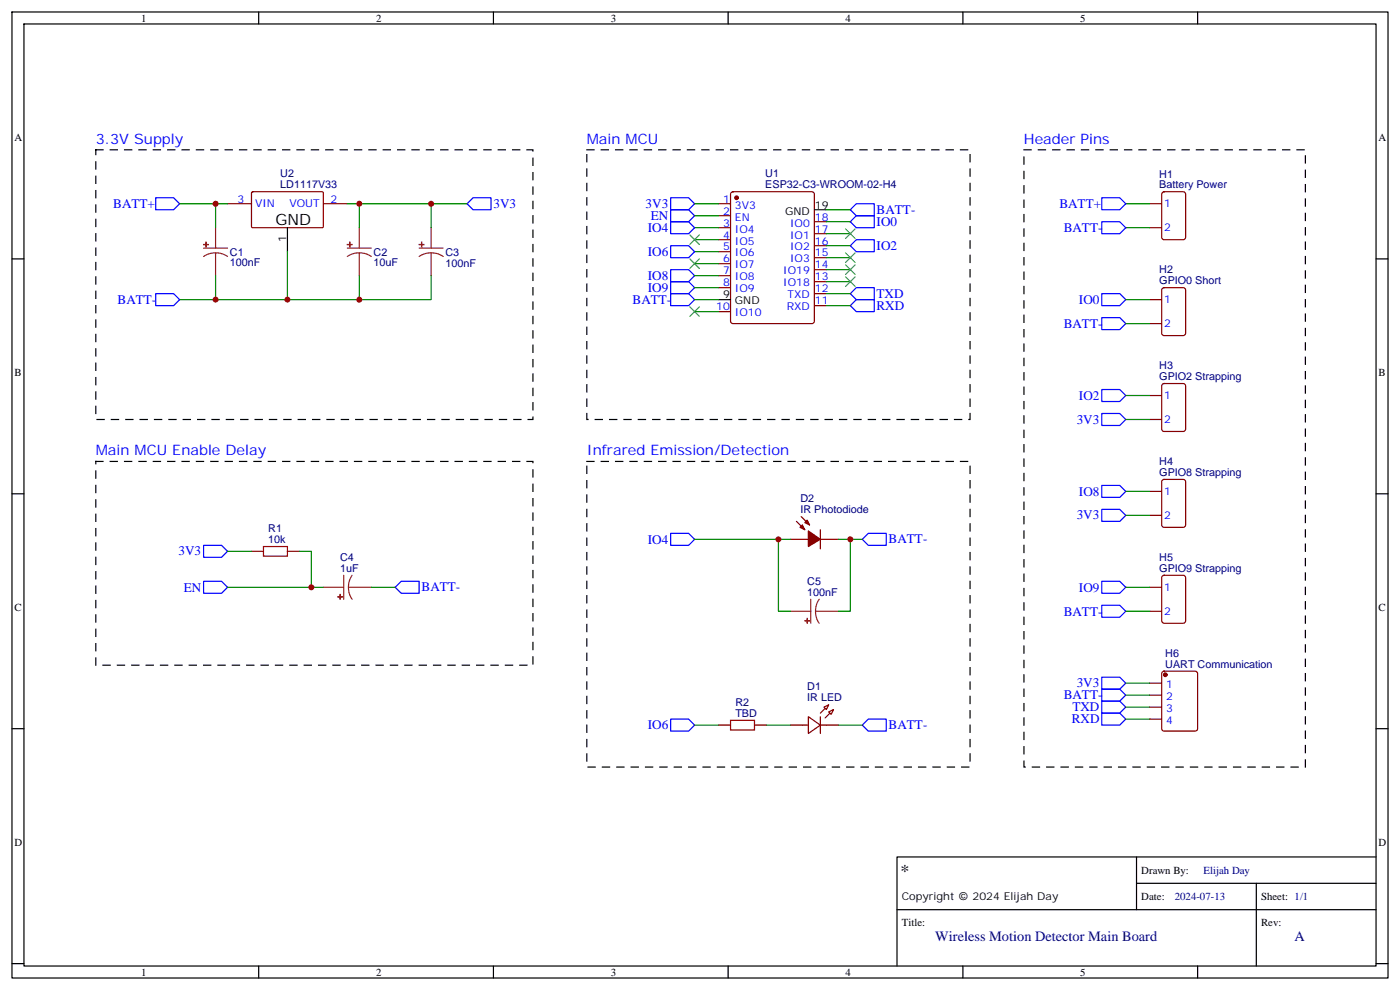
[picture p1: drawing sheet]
<svg xmlns="http://www.w3.org/2000/svg" width="412mm" height="291mm" viewBox="0 0 412 291" stroke-linecap="round" stroke-linejoin="round" font-family="sans-serif">
<g fill="none" stroke="#000" stroke-width=".35">
<path d="M3.5 3.5h405.4v284.4h-405.4zM7.1 7.1h398.2v277.2h-398.2zM76.2 3.5v3.6M145.3 3.5v3.6M214.5 3.5v3.6M283.6 3.5v3.6M352.8 3.5v3.6M3.5 76.2h3.6M84.7 67v7.1M239.9 61.7h3.5M405.3 76.2h3.6M211.7 88.2h3.5"/>
<path d="M3.5 145.3h3.6M405.3 145.3h3.6M3.5 214.5h3.6M405.3 214.5h3.6M334.8 260h70.5M334.8 252.2v15.6M370.1 260v24.3M405.3 252.2h-141.1v32.1M264.2 267.8h141.1M3.5 283.6h3.6M76.2 284.3v3.6M145.3 284.3v3.6"/>
<path d="M214.5 284.3v3.6M283.6 284.3v3.6M352.8 284.3v3.6M405.3 283.6h3.6"/>
</g>
<g fill="none" stroke="#870000" stroke-width=".35">
<path d="M67 60h7.1M74.1 56.6l.3-.2 20.7 .1 .1 .3v10.1l-.3 .1h-20.6l-.2-.3zM95.2 60h7.1M211.7 60h3.5M215.4 56.7l.5-.3h23.3l.6 .5 .1 37.6-.5 .7-23.5 .1-.7-.5v-37.6zM338.7 60h3.5M342.4 56.7l.5-.3h5.6l.7 .5v13l-.4 .6-5.9 .1-.7-.5v-12.9zM211.7 63.5h3.5M211.7 67h3.5M211.7 70.6h3.5M211.7 74.1h3.5M211.7 77.6h3.5"/>
<path d="M239.9 79.4h3.5M239.9 75.8h3.5M239.9 72.3h3.5M239.9 68.8h3.5M239.9 65.3h3.5M338.7 67h3.5M211.7 81.1h3.5M211.7 84.7h3.5M211.7 91.7h3.5M239.9 90h3.5M239.9 86.4h3.5M239.9 82.9h3.5"/>
<path d="M338.7 88.2h3.5M338.7 95.3h3.5M342.4 84.9l.5-.2h5.6l.7 .4v13l-.4 .6-5.9 .1-.7-.5v-12.9zM338.7 116.4h3.5M342.4 113.1l.5-.2h5.6l.7 .4v13l-.4 .6-5.9 .1-.7-.5v-12.9zM338.7 123.5h3.5M232.8 158.8h5.3M234.6 153.5l2.5 2.4M236 152l2.5 2.5M241.7 155.9v5.7M241.7 158.8h5.2M338.7 144.6h3.5"/>
<path d="M338.7 151.7h3.5M342.4 141.3l.5-.2h5.6l.7 .4v13l-.4 .7h-5.9l-.7-.4v-13zM74.1 162.3h3.5M84.7 162.3h3.5M338.7 172.9h3.5M338.7 179.9h3.5M342.4 169.5l.5-.2h5.6l.7 .5v12.9l-.4 .7h-5.9l-.7-.4v-13zM342.4 197.8l.5-.2h9.2l.6 .4 .1 16.5-.5 .6-9.4 .1-.7-.5v-16.4zM211.7 213.4h3.5M222.2 213.4h3.6M232.8 213.4h5.3M238.1 211l3.6 2.4-3.6 2.5z"/>
<path d="M241.7 211v4.9M241.7 213.4h5.2M242.7 208.1l1.4-.7-.7 1.4zM244.1 209.6l1.4-.8-.7 1.5zM338.7 201.1h3.5M338.7 204.6h3.5M338.7 208.1h3.5M338.7 211.7h3.5"/>
</g>
<g fill="#870000" stroke="#870000" stroke-width=".35">
<path d="M238.1 156.3l3.6 2.5-3.6 2.1z"/>
<path d="M237.1 153.8l.7-.7 .7 1.4z"/>
<path d="M235.7 155.2l.7-.7 .7 1.4z"/>
<path d="M243.1 211.3l1.4-1.4z"/>
<path d="M241.7 209.9l1.4-1.4z"/>
<circle cx="217" cy="58.2" r=".53"/>
<circle cx="343.3" cy="198.6" r=".53"/>
</g>
<path d="M77.6 160.9h7.1v2.8h-7.1zM215.2 212h7v2.8h-7z" fill="none" stroke="#a10000" stroke-width=".35"/>
<g fill="#8c2424" stroke="#8c2424" stroke-width=".35">
<path d="M60.7 71.3v1.4z"/>
<path d="M60 72h1.4z"/>
<path d="M103 71.3v1.4z"/>
<path d="M102.3 72h1.4z"/>
<path d="M99.5 175.6l1.4 .1z"/>
<path d="M100.2 175v1.4z"/>
<path d="M124.2 71.3v1.4z"/>
<path d="M123.5 72h1.4z"/>
<path d="M237.1 182.7h1.4z"/>
<path d="M237.8 182v1.4z"/>
</g>
<g fill="none" stroke="#8c2424" stroke-width=".35">
<path d="M60 73h7M63.5 74.4l-1.9 .3-1.6 .8M63.5 74.4l1.9 .3 1.6 .8M63.5 67v6M63.5 74.4v6.7M102.3 73h7.1M105.8 74.4l-1.8 .3-1.7 .8M105.8 74.4l1.9 .3 1.7 .8M105.8 67v6M105.8 74.4v6.7M123.5 73h7M127 74.4l-1.9 .3-1.6 .8"/>
<path d="M127 74.4l1.9 .3 1.6 .8M127 67v6M127 74.4v6.7M95.2 172.9h6M101.2 169.3v7.1M102.7 172.9l.2 1.8 .8 1.7M102.7 172.9h6.7M103.7 169.3l-.8 1.7-.2 1.9M232.8 179.9h6M238.8 176.4v7M240.2 179.9l.3 1.9 .8 1.6M240.2 179.9h6.7"/>
<path d="M241.3 176.4l-.8 1.7-.3 1.8"/>
</g>
<g fill="none" stroke="#00f" stroke-width=".35">
<path d="M45.9 58.2h5.3l1.7 1.8-1.7 1.7h-5.3zM139.3 58.2h5.3v3.5h-5.3l-1.7-1.7zM197.6 58.2h5.2l1.8 1.8-1.8 1.7h-5.2zM324.6 58.2h5.2l1.8 1.8-1.8 1.7h-5.2zM197.6 61.7h5.2l1.8 1.8-1.8 1.8h-5.2zM197.6 79.4h5.2l1.8 1.7-1.8 1.8h-5.2zM197.6 65.3h5.2l1.8 1.7-1.8 1.8h-5.2zM197.6 72.3h5.2l1.8 1.8-1.8 1.7h-5.2zM250.5 61.7l1.7-1.7h5.3v3.5h-5.3zM250.5 65.3l1.7-1.8h5.3v3.5h-5.3zM250.5 72.3l1.7-1.7h5.3v3.5h-5.3zM324.6 65.3h5.2l1.8 1.7-1.8 1.8h-5.2z"/>
<path d="M45.9 86.4h5.3l1.7 1.8-1.7 1.8h-5.3zM197.6 82.9h5.2l1.8 1.8-1.8 1.7h-5.2zM197.6 86.4h5.2l1.8 1.8-1.8 1.8h-5.2zM250.5 86.4l1.7-1.7h5.3v3.5h-5.3zM250.5 90l1.7-1.8h5.3v3.5h-5.3zM324.6 86.4h5.2l1.8 1.8-1.8 1.8h-5.2zM324.6 93.5h5.2l1.8 1.8-1.8 1.7h-5.2zM324.6 114.7h5.2l1.8 1.7-1.8 1.8h-5.2zM324.6 121.7h5.2l1.8 1.8-1.8 1.7h-5.2zM197.6 157h5.2l1.8 1.8-1.8 1.7h-5.2zM254 158.8l1.8-1.8h5.3v3.5h-5.3zM324.6 142.9h5.2l1.8 1.7-1.8 1.8h-5.2z"/>
<path d="M324.6 149.9h5.2l1.8 1.8-1.8 1.8h-5.2zM60 160.5h5.3l1.7 1.8-1.7 1.7h-5.3zM60 171.1h5.3l1.7 1.8-1.7 1.7h-5.3zM118.2 171.1h5.3v3.5h-5.3l-1.8-1.7zM324.6 171.1h5.2l1.8 1.8-1.8 1.7h-5.2zM324.6 178.2h5.2l1.8 1.7-1.8 1.8h-5.2zM324.6 199.3h5.2l1.8 1.8-1.8 1.7h-5.2zM197.6 211.7h5.2l1.8 1.7-1.8 1.8h-5.2zM254 213.4l1.8-1.7h5.3v3.5h-5.3zM324.6 202.8h5.2l1.8 1.8-1.8 1.8h-5.2zM324.6 209.9h5.2l1.8 1.8-1.8 1.7h-5.2zM324.6 206.4h5.2l1.8 1.7-1.8 1.8h-5.2z"/>
</g>
<g fill="none" stroke="#008700" stroke-width=".35">
<path d="M52.9 60h14.1M63.5 60v7M102.3 60h3.5v7M105.8 60h21.2v7M127 60h10.6M204.6 60h7.1M331.6 60h7.1M84.7 74.1v14.1h-21.2v-7.1M204.6 67h7.1M204.6 77.6h7.1M204.6 74.1h7.1M204.6 70.6h7.1"/>
<path d="M204.6 63.5h7.1M243.4 72.3h7.1M243.4 65.3h7.1M243.4 61.7h7.1M243.4 68.8h7.1M243.4 75.8h7.1M243.4 79.4h7.1M331.6 67h7.1M52.9 88.2h10.6M105.8 81.1v7.1h-21.1M127 81.1v7.1h-21.2M204.6 88.2h7.1"/>
<path d="M204.6 91.7h7.1M204.6 84.7h7.1M204.6 81.1h7.1M243.4 82.9h7.1M243.4 86.4h7.1M243.4 90h7.1M331.6 88.2h7.1M331.6 95.3h7.1M331.6 116.4h7.1M331.6 123.5h7.1M204.6 158.8h28.2M229.3 158.8v21.1h3.5"/>
<path d="M246.9 158.8h7.1M250.5 158.8v21.1h-3.6M331.6 144.6h7.1M331.6 151.7h7.1M67 172.9h28.2M67 162.3h7.1M88.2 162.3h3.5v10.6M109.4 172.9h7M331.6 172.9h7.1M331.6 179.9h7.1M204.6 213.4h7.1M225.8 213.4h7"/>
<path d="M246.9 213.4h7.1M331.6 201.1h7.1M331.6 204.6h7.1M331.6 208.1h7.1M331.6 211.7h7.1"/>
</g>
<g fill="none" stroke="#3c3" stroke-width=".35">
<path d="M203.2 69.1l2.8 2.9M203.2 76.2l2.8 2.8M206 69.1l-2.8 2.9M206 76.2l-2.8 2.8M249.1 78l2.8 2.8M249.1 74.4l2.8 2.9M249.1 67.4l2.8 2.8M251.9 78l-2.8 2.8M251.9 74.4l-2.8 2.9M251.9 67.4l-2.8 2.8M203.2 90.3l2.8 2.8M206 90.3l-2.8 2.8"/>
<path d="M249.1 81.5l2.8 2.8M251.9 81.5l-2.8 2.8"/>
</g>
<path d="M28.2 44.1h128.8v79.4h-128.8zM172.9 44.1h112.9v79.4h-112.9zM301.6 44.1h82.9v181.7h-82.9zM28.2 135.8h128.8v60h-128.8zM172.9 135.8h112.9v90h-112.9z" fill="none" stroke="#000" stroke-width=".35" stroke-dasharray="2.1 2.1"/>
<g fill="#c00">
<circle cx="63.5" cy="88.2" r=".88"/>
<circle cx="91.7" cy="172.9" r=".88"/>
<circle cx="63.5" cy="60" r=".88"/>
<circle cx="250.5" cy="158.7" r=".88"/>
<circle cx="229.3" cy="158.7" r=".88"/>
<circle cx="84.7" cy="88.2" r=".88"/>
<circle cx="105.8" cy="60" r=".88"/>
<circle cx="105.8" cy="88.2" r=".88"/>
<circle cx="127" cy="60" r=".88"/>
</g>
<text font-size="5.3" x="265.3" y="258.2">*</text>
<text font-size="4.6" x="81.1" y="66.3">GND</text>
<g font-size="4.2" fill="#00f">
<text x="28.2" y="42.3">3.3V Supply</text>
<text x="172.9" y="42.3">Main MCU</text>
<text x="301.6" y="42.3">Header Pins</text>
<text x="28.2" y="134.1">Main MCU Enable Delay</text>
<text x="172.9" y="134.1">Infrared Emission/Detection</text>
</g>
<g font-size="4.2" fill="#000080">
<text x="275.5" y="276.9">Wireless Motion Detector Main Board</text>
<text x="381.4" y="276.9">A</text>
</g>
<g font-size="3.9" fill="#00f">
<text x="33.4" y="61.2">BATT+</text>
<text x="145.3" y="61.3">3V3</text>
<text x="190.2" y="61.2">3V3</text>
<text x="191.7" y="64.8">EN</text>
<text x="258.2" y="62.9">BATT-</text>
<text x="312.1" y="61.2">BATT+</text>
<text x="190.8" y="68.3">IO4</text>
<text x="258.2" y="66.5">IO0</text>
<text x="313.3" y="68.3">BATT-</text>
<text x="190.8" y="75.3">IO6</text>
<text x="258.2" y="73.5">IO2</text>
<text x="190.8" y="82.4">IO8</text>
<text x="34.6" y="89.4">BATT-</text>
<text x="186.3" y="89.4">BATT-</text>
<text x="190.8" y="85.9">IO9</text>
<text x="258.2" y="87.7">TXD</text>
<text x="317.8" y="89.4">IO0</text>
<text x="258.2" y="91.3">RXD</text>
<text x="313.3" y="96.5">BATT-</text>
<text x="317.8" y="117.7">IO2</text>
<text x="317.2" y="124.7">3V3</text>
<text x="317.8" y="145.9">IO8</text>
<text x="317.2" y="152.9">3V3</text>
<text x="190.8" y="160">IO4</text>
<text x="261.8" y="159.9">BATT-</text>
<text x="52.6" y="163.5">3V3</text>
<text x="54.1" y="174.1">EN</text>
<text x="124.2" y="174.1">BATT-</text>
<text x="317.8" y="174.1">IO9</text>
<text x="313.3" y="181.2">BATT-</text>
<text x="317.2" y="202.3">3V3</text>
<text x="313.3" y="205.9">BATT-</text>
<text x="315.9" y="209.3">TXD</text>
<text x="190.8" y="214.7">IO6</text>
<text x="261.8" y="214.6">BATT-</text>
<text x="315.7" y="212.9">RXD</text>
</g>
<g font-size="3.2">
<text x="41.6" y="6.4">1</text>
<text x="110.8" y="6.4">2</text>
<text x="179.9" y="6.4">3</text>
<text x="249.1" y="6.4">4</text>
<text x="318.2" y="6.4">5</text>
<text x="4.2" y="41.6">A</text>
<text x="406" y="41.6">A</text>
<text x="231.3" y="63.1">GND</text>
<text x="240.1" y="61.4">19</text>
<text x="84.3" y="71.2" transform="rotate(-90 84.3 71.2)">1</text>
<text x="213" y="87.8">9</text>
<text x="216.5" y="89.6">GND</text>
<text x="4.2" y="110.8">B</text>
<text x="406" y="110.8">B</text>
<text x="4.2" y="179.9">C</text>
<text x="406" y="179.9">C</text>
<text x="4.2" y="249.1">D</text>
<text x="406" y="249.1">D</text>
<text x="336.2" y="257.2">Drawn By:</text>
<text x="265.6" y="264.9">Copyright</text>
<text x="286.5" y="264.9">2024 Elijah Day</text>
<text x="336.2" y="264.9">Date:</text>
<text x="371.5" y="264.9">Sheet: 1/1</text>
<text x="265.6" y="272.7">Title:</text>
<text x="371.5" y="272.7">Rev:</text>
<text x="41.6" y="287.2">1</text>
<text x="110.8" y="287.2">2</text>
<text x="179.9" y="287.2">3</text>
<text x="249.1" y="287.2">4</text>
<text x="318.2" y="287.2">5</text>
</g>
<g font-size="3.2" fill="#000080">
<text x="82.6" y="52.2">U2</text>
<text x="225.4" y="52.2">U1</text>
<text x="341.5" y="52.3">H1</text>
<text x="82.6" y="55.4">LD1117V33</text>
<text x="225.4" y="55.4">ESP32-C3-WROOM-02-H4</text>
<text x="341.5" y="55.4">Battery Power</text>
<text x="67.7" y="75.3">C1</text>
<text x="110.1" y="75.3">C2</text>
<text x="131.2" y="75.2">C3</text>
<text x="67.7" y="78.4">100nF</text>
<text x="110.1" y="78.4">10uF</text>
<text x="131.2" y="78.4">100nF</text>
<text x="341.5" y="83.6">GPIO0 Short</text>
<text x="341.5" y="80.5">H2</text>
<text x="341.5" y="111.8">GPIO2 Strapping</text>
<text x="341.5" y="108.7">H3</text>
<text x="341.5" y="136.9">H4</text>
<text x="341.5" y="140.1">GPIO8 Strapping</text>
<text x="235.8" y="147.8">D2</text>
<text x="235.8" y="151">IR Photodiode</text>
<text x="79" y="159.8">10k</text>
<text x="79" y="156.6">R1</text>
<text x="100.2" y="165.1">C4</text>
<text x="341.5" y="165.2">H5</text>
<text x="100.2" y="168.3">1uF</text>
<text x="237.8" y="172.1">C5</text>
<text x="341.5" y="168.3">GPIO9 Strapping</text>
<text x="237.8" y="175.3">100nF</text>
<text x="343.3" y="196.5">UART Communication</text>
<text x="343.3" y="193.4">H6</text>
<text x="237.8" y="203.2">D1</text>
<text x="216.6" y="207.7">R2</text>
<text x="237.8" y="206.4">IR LED</text>
<text x="216.6" y="211">TBD</text>
<text x="354.5" y="257.2">Elijah Day</text>
<text x="346.1" y="264.9">2024-07-13</text>
</g>
<g font-size="3.2" fill="#00f">
<text x="69.9" y="59.6">3</text>
<text x="97.4" y="59.6">2</text>
<text x="213" y="59.6">1</text>
<text x="75.1" y="61">VIN</text>
<text x="85.2" y="61">VOUT</text>
<text x="213" y="63.1">2</text>
<text x="216.5" y="61.4">3V3</text>
<text x="216.5" y="64.9">EN</text>
<text x="240.1" y="64.9">18</text>
<text x="342.9" y="61">1</text>
<text x="213" y="66.7">3</text>
<text x="213" y="70.2">4</text>
<text x="216.5" y="68.4">IO4</text>
<text x="216.5" y="72">IO5</text>
<text x="232.7" y="70.2">IO1</text>
<text x="232.7" y="66.7">IO0</text>
<text x="240.1" y="72">16</text>
<text x="240.1" y="68.4">17</text>
<text x="342.9" y="68.1">2</text>
<text x="213" y="73.7">5</text>
<text x="213" y="77.3">6</text>
<text x="216.5" y="75.5">IO6</text>
<text x="232.7" y="77.3">IO3</text>
<text x="232.7" y="73.7">IO2</text>
<text x="240.1" y="75.5">15</text>
<text x="213" y="80.8">7</text>
<text x="216.5" y="79">IO7</text>
<text x="216.5" y="82.6">IO8</text>
<text x="230.7" y="80.8">IO19</text>
<text x="240.1" y="82.6">13</text>
<text x="240.1" y="79">14</text>
<text x="213" y="84.3">8</text>
<text x="216.5" y="86.1">IO9</text>
<text x="230.7" y="84.3">IO18</text>
<text x="232" y="87.8">TXD</text>
<text x="240.1" y="89.6">11</text>
<text x="240.1" y="86.1">12</text>
<text x="342.9" y="89.3">1</text>
<text x="211" y="91.4">10</text>
<text x="216.5" y="93.1">IO10</text>
<text x="231.8" y="91.4">RXD</text>
<text x="342.9" y="96.3">2</text>
<text x="342.9" y="117.5">1</text>
<text x="342.9" y="124.5">2</text>
<text x="342.9" y="145.7">1</text>
<text x="342.9" y="152.8">2</text>
<text x="342.9" y="173.9">1</text>
<text x="342.9" y="181">2</text>
<text x="343.5" y="202.5">1</text>
<text x="343.5" y="206">2</text>
<text x="343.5" y="209.6">3</text>
<text x="343.5" y="213.1">4</text>
</g>
</svg>
